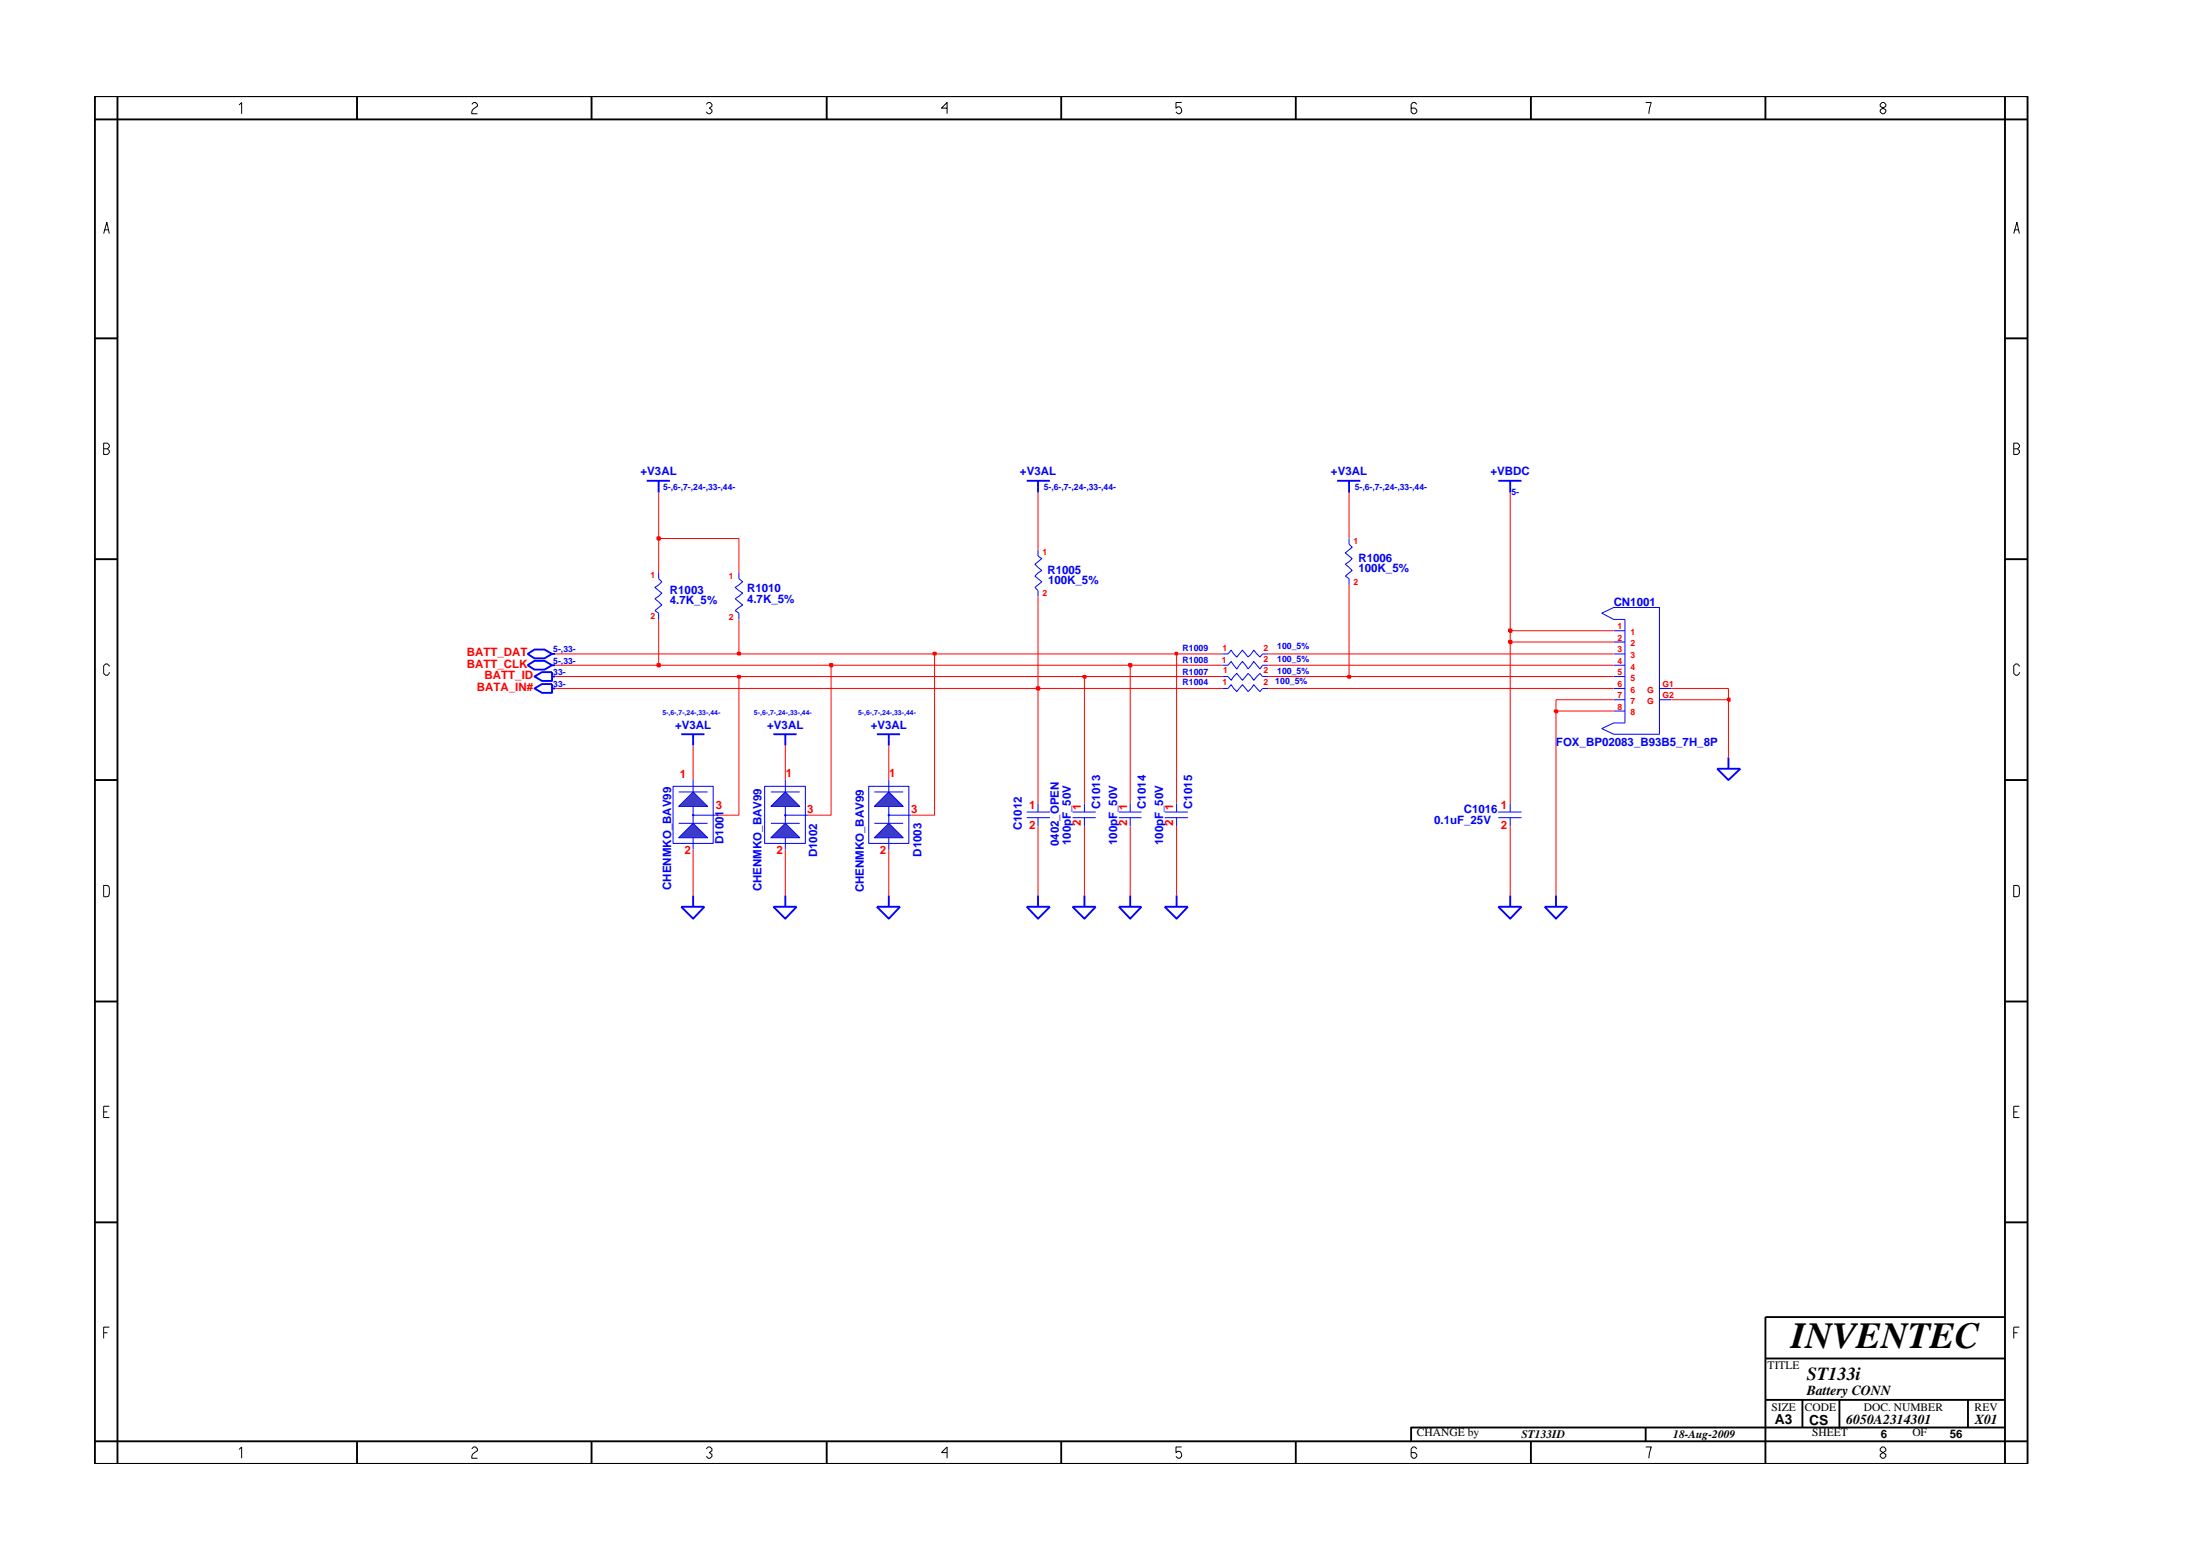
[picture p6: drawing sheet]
<svg xmlns="http://www.w3.org/2000/svg" width="297mm" height="210mm" viewBox="0 0 297 210" stroke-linecap="round" stroke-linejoin="round" font-family="sans-serif">
<g fill="none" stroke="#00f" stroke-width=".25">
<path d="M104.4 99.1h3.2M106 99.1v1.5M118.4 99.1h3.1M120 99.1v1.5M92 122.4h3.1l-1.5 1.6zM93.6 120.8v1.6M104.4 122.4h3.2l-1.6 1.6zM106 120.8v1.6M118.4 122.4h3.1l-1.5 1.6zM120 120.8v1.6M151.1 122.4h3l-1.5 1.6zM152.6 120.8v1.6"/>
<path d="M157.3 122.4h3.1l-1.5 1.6zM158.9 120.8v1.6M202.3 122.4h3.1l-1.5 1.6zM203.9 120.8v1.6"/>
</g>
<path d="M144.8 109.6h3.1M144.8 110.3h3.1M146.4 108.4v1.2M146.4 110.3v1.2M151.1 109.6h3M151.1 110.3h3M152.6 108.4v1.2M152.6 110.3v1.2M157.3 109.6h3.1M157.3 110.3h3.1M158.9 108.4v1.2M158.9 110.3v1.2" fill="none" stroke="#00f" stroke-width=".14"/>
<path d="M91.6 108.8l2-1.9 1.9 1.9z" fill="#3c3cc8"/>
<path d="M91.6 108.8l2-1.9 1.9 1.9zM91.6 106.9h3.9M93.6 105.3v1.6M93.6 108.8v1.2" fill="none" stroke="#00f" stroke-width=".14"/>
<path d="M93.6 111.1l1.9 2h-3.9z" fill="#3c3cc8"/>
<path d="M90.9 106.1h5.4v7.7h-5.4zM91.6 111.1h3.9M93.6 111.1l1.9 2h-3.9zM93.6 113.1v1.6M96.6 110h-3v1.1" fill="none" stroke="#00f" stroke-width=".14"/>
<circle cx="93.6" cy="110" r=".08" fill="#3c3cc8"/>
<circle cx="93.6" cy="110" r=".08" fill="none" stroke="#00f" stroke-width=".14"/>
<path d="M120 106.9l1.9 1.9h-3.8z" fill="#3c3cc8"/>
<path d="M118.1 106.9h3.8M120 106.9l1.9 1.9h-3.8zM120 105.3v1.6M120 108.8v1.2" fill="none" stroke="#00f" stroke-width=".14"/>
<path d="M120 111.1l1.9 2h-3.8z" fill="#3c3cc8"/>
<path d="M117.3 106.1h5.4v7.7h-5.4zM118.1 111.1h3.8M120 111.1l1.9 2h-3.8zM120 113.1v1.6M123 110h-3v1.1" fill="none" stroke="#00f" stroke-width=".14"/>
<circle cx="120" cy="110" r=".08" fill="#3c3cc8"/>
<g fill="none" stroke="#00f" stroke-width=".14">
<path d="M88.9 77.3v.8l.5 .4-1 .8 1 .7-1 .8 1 .8-1 .8 .5 .3v.9M99.8 77.3v.8l.5 .4-1 .8 1 .7-1 .8 1 .8-1 .8 .5 .3v.9M140.2 74.2v.8l.5 .4-1 .7 1 .9-1 .8 1 .7-1 .8 .5 .4v.8M182.1 72.7v.7l.5 .5-1 .7 1 .8-1 .7 1 .9-1 .8 .5 .3v.8M165 92.9h.8l.4-.5 .8 .9 .8-.9 .7 .9 .8-.9 .8 .9 .4-.4h.7M165 89.8h.8l.4-.5 .8 1 .8-1 .7 1 .8-1 .8 1 .4-.5h.7M165 88.3h.8l.4-.6 .8 1 .8-1 .7 1 .8-1 .8 1 .4-.4h.7M165 91.3h.8l.4 .5 .8-.9 .8 .9 .7-.9 .8 .9 .8-.9 .4 .4h.7M216.3 82.7l1.6-.7h6.2v17.1h-6.2l-1.6-.8 1.6-.7h1.5v-14h-1.5zM217.9 92.9h1.5M217.9 89.8h1.5M217.9 88.3h1.5"/>
<path d="M217.9 86.6h1.5M217.9 85.1h1.5M217.9 91.3h1.5M217.9 94.4h1.5M217.9 96h1.5M224.1 92.9h1.6M224.1 94.4h1.6M138.6 109.6h3.2M138.6 110.3h3.2M140.2 108.4v1.2M140.2 110.3v1.2M202.3 109.6h3.1"/>
<path d="M202.3 110.3h3.1M203.9 108.4v1.2M203.9 110.3v1.2"/>
<circle cx="120" cy="110" r=".08"/>
</g>
<g fill="none" stroke="#00f" stroke-width=".25">
<path d="M87.3 64.9h3.2M88.9 64.9v1.6M138.6 64.9h3.2M140.2 64.9v1.6M180.5 64.9h3.2M182.1 64.9v1.6M202.3 64.9h3.1M203.9 64.9v1.6M71.2 89.8l1-.6h1.3l1 .6-1 .6h-1.3zM71.2 88.3l1-.6h1.3l1 .6-1 .5h-1.3zM72.2 92.9l1-.6h1.3v1.2h-1.3zM72.2 91.3l1-.6h1.3v1.2h-1.3z"/>
<path d="M74.5 92.9h.5M74.5 89.8h.5M74.5 88.3h.5M74.5 91.3h.5M92 99.1h3.1M93.6 99.1v1.5M231.8 103.7h3.2l-1.6 1.6zM233.4 102.2v1.5M138.6 122.4h3.2l-1.6 1.6zM140.2 120.8v1.6M144.8 122.4h3.1l-1.5 1.6zM146.4 120.8v1.6"/>
<path d="M208.6 122.4h3l-1.5 1.6zM210.1 120.8v1.6"/>
</g>
<path d="M106 106.9l2 1.9h-3.9z" fill="#3c3cc8"/>
<path d="M104.1 106.9h3.9M106 106.9l2 1.9h-3.9zM106 105.3v1.6M106 108.8v1.2" fill="none" stroke="#00f" stroke-width=".14"/>
<path d="M106 111.1l2 2h-3.9z" fill="#3c3cc8"/>
<path d="M103.2 106.1h5.5v7.7h-5.5zM104.1 111.1h3.9M106 111.1l2 2h-3.9zM106 113.1v1.6M109.1 110h-3.1v1.1" fill="none" stroke="#00f" stroke-width=".14"/>
<circle cx="106" cy="110" r=".08" fill="#3c3cc8"/>
<circle cx="106" cy="110" r=".08" fill="none" stroke="#00f" stroke-width=".14"/>
<g fill="none" stroke="#f00" stroke-width=".14">
<path d="M99.8 91.3v18.7h-3.2M112.2 89.8v20.2h-3.1M126.2 88.3v21.7h-3.2M140.2 92.9v15.5M146.4 91.3v17.1M152.6 89.8v18.6M158.9 88.3v20.1M203.9 86.6v21.8M210.1 96v24.8M233.4 94.4v7.8M93.6 100.6v4.7M93.6 114.7v6.1"/>
<path d="M106 100.6v4.7M106 114.7v6.1M120 100.6v4.7M120 114.7v6.1M140.2 111.5v9.3M146.4 111.5v9.3M152.6 111.5v9.3M158.9 111.5v9.3M203.9 111.5v9.3"/>
</g>
<path d="M209.9 95.9h.4v.2h-.4z" fill-rule="evenodd" fill="#8e2323"/>
<path d="M209.9 95.9h.4v.2h-.4z" fill="none" stroke="#f00" stroke-width=".25"/>
<path d="M217.9 94.4h-7.8v1.6h7.8M225.7 94.4h7.7" fill="none" stroke="#f00" stroke-width=".14"/>
<path d="M233.3 94.3h.2v.3h-.2z" fill-rule="evenodd" fill="#8e2323"/>
<path d="M233.3 94.3h.2v.3h-.2z" fill="none" stroke="#f00" stroke-width=".25"/>
<path d="M75 92.9h65.2M233.4 92.9v1.5" fill="none" stroke="#f00" stroke-width=".14"/>
<path d="M140 92.7h.3v.4h-.3z" fill-rule="evenodd" fill="#8e2323"/>
<path d="M140 92.7h.3v.4h-.3z" fill="none" stroke="#f00" stroke-width=".25"/>
<path d="M75 91.3h24.8M140.2 80.5v12.4h24.8M171.2 92.9h46.7M225.7 92.9h7.7" fill="none" stroke="#f00" stroke-width=".14"/>
<path d="M99.6 91.2h.3v.3h-.3z" fill-rule="evenodd" fill="#8e2323"/>
<path d="M99.6 91.2h.3v.3h-.3z" fill="none" stroke="#f00" stroke-width=".25"/>
<path d="M99.8 91.3h46.6" fill="none" stroke="#f00" stroke-width=".14"/>
<path d="M146.2 91.2h.4v.3h-.4z" fill-rule="evenodd" fill="#8e2323"/>
<path d="M146.2 91.2h.4v.3h-.4z" fill="none" stroke="#f00" stroke-width=".25"/>
<path d="M146.4 91.3h18.6M171.2 91.3h10.9" fill="none" stroke="#f00" stroke-width=".14"/>
<path d="M182 91.2h.3v.3h-.3z" fill-rule="evenodd" fill="#8e2323"/>
<path d="M182 91.2h.3v.3h-.3z" fill="none" stroke="#f00" stroke-width=".25"/>
<path d="M182.1 78.9v12.4h35.8M75 89.8h13.9" fill="none" stroke="#f00" stroke-width=".14"/>
<path d="M88.8 89.6h.3v.3h-.3z" fill-rule="evenodd" fill="#8e2323"/>
<path d="M88.8 89.6h.3v.3h-.3z" fill="none" stroke="#f00" stroke-width=".25"/>
<path d="M88.9 83.6v6.2h23.3" fill="none" stroke="#f00" stroke-width=".14"/>
<path d="M112 89.6h.4v.3h-.4z" fill-rule="evenodd" fill="#8e2323"/>
<path d="M112 89.6h.4v.3h-.4z" fill="none" stroke="#f00" stroke-width=".25"/>
<path d="M112.2 89.8h40.4" fill="none" stroke="#f00" stroke-width=".14"/>
<path d="M152.4 89.6h.4v.3h-.4z" fill-rule="evenodd" fill="#8e2323"/>
<path d="M152.4 89.6h.4v.3h-.4z" fill="none" stroke="#f00" stroke-width=".25"/>
<path d="M75 88.3h24.8M152.6 89.8h12.4M171.2 89.8h46.7" fill="none" stroke="#f00" stroke-width=".14"/>
<path d="M99.6 88.1h.3v.2h-.3z" fill-rule="evenodd" fill="#8e2323"/>
<path d="M99.6 88.1h.3v.2h-.3z" fill="none" stroke="#f00" stroke-width=".25"/>
<path d="M99.8 83.6v4.7h26.4" fill="none" stroke="#f00" stroke-width=".14"/>
<path d="M126 88.1h.4v.2h-.4z" fill-rule="evenodd" fill="#8e2323"/>
<path d="M126 88.1h.4v.2h-.4z" fill="none" stroke="#f00" stroke-width=".25"/>
<path d="M126.2 88.3h32.7" fill="none" stroke="#f00" stroke-width=".14"/>
<path d="M158.7 88.1h.2v.2h-.2z" fill-rule="evenodd" fill="#8e2323"/>
<path d="M158.7 88.1h.2v.2h-.2z" fill="none" stroke="#f00" stroke-width=".25"/>
<path d="M158.9 88.3h6.1M171.2 88.3h46.7" fill="none" stroke="#f00" stroke-width=".14"/>
<path d="M203.7 86.5h.4v.3h-.4z" fill-rule="evenodd" fill="#8e2323"/>
<path d="M203.7 86.5h.4v.3h-.4z" fill="none" stroke="#f00" stroke-width=".25"/>
<path d="M203.9 85.1v1.5h14" fill="none" stroke="#f00" stroke-width=".14"/>
<path d="M203.7 84.9h.4v.4h-.4z" fill-rule="evenodd" fill="#8e2323"/>
<path d="M203.7 84.9h.4v.4h-.4z" fill="none" stroke="#f00" stroke-width=".25"/>
<path d="M88.9 72.7v4.6M99.8 72.7v4.6M140.2 66.5v7.7M203.9 66.5v18.6h14" fill="none" stroke="#f00" stroke-width=".14"/>
<path d="M88.8 72.5h.3v.3h-.3z" fill-rule="evenodd" fill="#8e2323"/>
<path d="M88.8 72.5h.3v.3h-.3z" fill="none" stroke="#f00" stroke-width=".25"/>
<path d="M88.9 66.5v6.2h10.9M182.1 66.5v6.2" fill="none" stroke="#f00" stroke-width=".14"/>
<g fill="none" stroke="#000" stroke-width=".25">
<path d="M12.8 13h261v184.6h-261zM12.8 16.1h261M15.9 13v184.6M48.2 13v3.1M79.9 13v3.1M111.6 13v3.1M143.3 13v3.1M174.9 13v3.1M206.7 13v3.1M238.4 13v3.1M270.7 13v184.6M12.8 45.7h3.1"/>
<path d="M270.7 45.7h3.1M12.8 75.5h3.1M270.7 75.5h3.1M12.8 105.3h3.1M270.7 105.3h3.1M12.8 135.2h3.1M270.7 135.2h3.1M12.8 165h3.1M270.7 165h3.1M270.7 177.7h-32.3v19.9M12.8 194.5h261M48.2 194.5v3.1"/>
<path d="M79.9 194.5v3.1M111.6 194.5v3.1M143.3 194.5v3.1M174.9 194.5v3.1M206.7 194.5v3.1M222.2 192.6v1.9M238.4 183.3h32.3M238.4 188.9h32.3M243.4 188.9v3.7M248.4 188.9v3.7M265.7 188.9v3.7M270.7 192.6h-80.2v1.9"/>
</g>
<g fill="none" stroke="#000" stroke-width=".14">
<path d="M32.3 14.2l.3-.4v1.6M63.7 14.1l.3-.3h.2l.3 .3v.2l-.5 .4-.3 .4v.3h.8M95.4 14.1l.2-.3h.3l.2 .3v.2l-.3 .3 .3 .2v.3l-.2 .3h-.3l-.2-.3M127.9 14.6h-.8l.8-.8v1.6M159.5 13.8h-.7v.8l.2-.2a.5 .5 0 0 1 .5 .7l-.2 .3h-.3l-.2-.3M191.3 14.1l-.3-.3h-.2l-.3 .3v1l.3 .3h.2l.3-.3v-.3l-.3-.2h-.5M222.2 13.8h.8l-.4 1.6M254.1 13.8l-.2 .3v.2l.7 .5v.3l-.2 .3h-.3l-.2-.3v-.3l.7-.5v-.2l-.2-.3zM14 31.5l.4-1.5 .4 1.5M14.1 31h.6M271.9 31.5l.4-1.5 .4 1.5M272 31h.6"/>
<path d="M14 59.8h.5l.3 .3v.2l-.3 .3 .3 .2v.3l-.3 .2h-.5zM271.9 59.8h.5l.3 .3v.2l-.3 .3 .3 .2v.3l-.3 .2h-.5zM14 60.6h.5M271.9 60.6h.5M14.8 89.9l-.3-.3h-.2l-.3 .3v1l.3 .2h.2l.3-.2v-.2M272.7 89.9l-.3-.3h-.3l-.2 .3v1l.2 .2h.3l.3-.2v-.2M14 119.5l.7 .1 .1 .2-.1 1.1-.7 .1zM271.9 119.5l.7 .1 .1 .2-.1 1.1-.7 .1zM14 150.1h.5M14.8 149.3h-.8v1.5h.8M271.9 150.1h.5M272.7 149.3h-.8v1.5h.8"/>
<path d="M14 179.9h.5M14.8 179.1h-.8v1.5M271.9 179.9h.5M272.7 179.1h-.8v1.5M32.3 195.6l.3-.3v1.5M63.7 195.5l.3-.2h.2l.3 .2v.3l-.5 .3-.3 .4v.3h.8M95.4 195.5l.2-.2h.3l.2 .2v.3l-.3 .2 .3 .3v.2l-.2 .3h-.3l-.2-.3M127.9 196h-.8l.8-.7v1.5M159.5 195.3h-.7v.7l.2-.1a.5 .5 0 0 1 .5 .6l-.2 .3h-.3l-.2-.3M191.3 195.5l-.3-.2h-.2l-.3 .2v1l.3 .3h.2l.3-.3v-.2l-.3-.3h-.5M222.2 195.3h.8l-.4 1.5M254.1 195.3l-.2 .2v.3l.7 .5v.2l-.2 .3h-.3l-.2-.3v-.2l.7-.5v-.3l-.2-.2z"/>
</g>
<text font-size="5" x="241.8" y="181.9">INVENTEC</text>
<text font-size="2.5" x="244" y="186.3">ST133i</text>
<g font-size="1.9">
<text x="244" y="188.2">Battery CONN</text>
<text x="239.6" y="192.2">A3</text>
<text x="244.3" y="192.3">CS</text>
<text x="249.3" y="192.2">6050A2314301</text>
<text x="266.6" y="192.2">X01</text>
</g>
<g font-size="1.6" fill="#00f">
<text x="86.5" y="64.1">+V3AL</text>
<text x="137.7" y="64.1">+V3AL</text>
<text x="179.7" y="64.1">+V3AL</text>
<text x="201.3" y="64.1">+VBDC</text>
<text x="141.4" y="77.4">R1005</text>
<text x="183.4" y="77.2">100K_5%</text>
<text x="183.4" y="75.8">R1006</text>
<text x="90.5" y="81.6">4.7K_5%</text>
<text x="90.5" y="80.2">R1003</text>
<text x="100.9" y="80">R1010</text>
<text x="100.9" y="81.4">4.7K_5%</text>
<text x="141.5" y="78.8">100K_5%</text>
<text x="217.9" y="81.8">CN1001</text>
<text x="91.1" y="98.3">+V3AL</text>
<text x="103.6" y="98.3">+V3AL</text>
<text x="117.6" y="98.3">+V3AL</text>
<text x="210.1" y="100.6">FOX_BP02083_B93B5_7H_8P</text>
<text x="97.7" y="113.9" transform="rotate(-90 97.7 113.9)">D1001</text>
<text x="138" y="112" transform="rotate(-90 138 112)">C1012</text>
<text x="148.5" y="109.2" transform="rotate(-90 148.5 109.2)">C1013</text>
<text x="154.7" y="109.2" transform="rotate(-90 154.7 109.2)">C1014</text>
<text x="161" y="109.2" transform="rotate(-90 161 109.2)">C1015</text>
<text x="193.6" y="111.1">0.1uF_25V</text>
<text x="197.6" y="109.7">C1016</text>
<text x="110.3" y="115.7" transform="rotate(-90 110.3 115.7)">D1002</text>
<text x="124.4" y="115.6" transform="rotate(-90 124.4 115.6)">D1003</text>
<text x="143" y="114.2" transform="rotate(-90 143 114.2)">0402_OPEN</text>
<text x="144.6" y="114.1" transform="rotate(-90 144.6 114.1)">100pF_50V</text>
<text x="150.9" y="114.1" transform="rotate(-90 150.9 114.1)">100pF_50V</text>
<text x="157" y="114.1" transform="rotate(-90 157 114.1)">100pF_50V</text>
<text x="90.6" y="120.1" transform="rotate(-90 90.6 120.1)">CHENMKO_BAV99</text>
<text x="102.8" y="120.3" transform="rotate(-90 102.8 120.3)">CHENMKO_BAV99</text>
<text x="116.6" y="120.4" transform="rotate(-90 116.6 120.4)">CHENMKO_BAV99</text>
</g>
<g font-size="1.6" fill="#f00">
<text x="63" y="88.6">BATT_DAT</text>
<text x="63" y="90.2">BATT_CLK</text>
<text x="64.4" y="93.2">BATA_IN#</text>
<text x="65.4" y="91.7">BATT_ID</text>
<text x="91.8" y="105">1</text>
<text x="106.1" y="104.8">1</text>
<text x="120.1" y="104.8">1</text>
<text x="96.6" y="109.1">3</text>
<text x="109" y="109.7">3</text>
<text x="123" y="109.7">3</text>
<text x="138.9" y="109.2">1</text>
<text x="138.9" y="111.9">2</text>
<text x="145.9" y="111.5" transform="rotate(-90 145.9 111.5)">2</text>
<text x="145.9" y="109.3" transform="rotate(-90 145.9 109.3)">1</text>
<text x="152.2" y="111.5" transform="rotate(-90 152.2 111.5)">2</text>
<text x="152.2" y="109.3" transform="rotate(-90 152.2 109.3)">1</text>
<text x="158.4" y="111.5" transform="rotate(-90 158.4 111.5)">2</text>
<text x="158.4" y="109.3" transform="rotate(-90 158.4 109.3)">1</text>
<text x="202.6" y="109.2">1</text>
<text x="202.6" y="111.9">2</text>
<text x="92.4" y="115.2">2</text>
<text x="104.8" y="115.3">2</text>
<text x="118.8" y="115.3">2</text>
</g>
<g font-size="1.6">
<text x="238.7" y="184.8">TITLE</text>
<text x="239.2" y="190.4">SIZE</text>
<text x="243.7" y="190.4">CODE</text>
<text x="251.6" y="190.4">DOC. NUMBER</text>
<text x="266.6" y="190.4">REV</text>
<text x="191.3" y="193.8">CHANGE by</text>
<text x="205.4" y="194.1">ST133ID</text>
<text x="225.9" y="194.1">18-Aug-2009</text>
<text x="244.7" y="193.8">SHEET</text>
<text x="253.9" y="194.1">6</text>
<text x="258.2" y="193.8">OF</text>
<text x="263.3" y="194.1">56</text>
</g>
<g font-size="1.2" fill="#00f">
<text x="89.5" y="66.2">5-,6-,7-,24-,33-,44-</text>
<text x="140.9" y="66.2">5-,6-,7-,24-,33-,44-</text>
<text x="182.9" y="66.2">5-,6-,7-,24-,33-,44-</text>
<text x="204.1" y="66.7">5-</text>
<text x="74.7" y="89.6">5-,33-</text>
<text x="74.7" y="88">5-,33-</text>
<text x="159.7" y="87.9">R1009</text>
<text x="159.7" y="89.5">R1008</text>
<text x="172.4" y="87.6">100_5%</text>
<text x="172.4" y="89.4">100_5%</text>
<text x="74.7" y="91.1">33-</text>
<text x="74.7" y="92.7">33-</text>
<text x="159.7" y="91">R1007</text>
<text x="159.7" y="92.5">R1004</text>
<text x="172.2" y="92.3">100_5%</text>
<text x="172.4" y="91">100_5%</text>
</g>
<g font-size="1.2" fill="#f00">
<text x="140.7" y="74.9">1</text>
<text x="182.7" y="73.4">1</text>
<text x="87.8" y="78">1</text>
<text x="87.8" y="83.6">2</text>
<text x="98.4" y="83.7">2</text>
<text x="98.4" y="78.2">1</text>
<text x="140.7" y="80.5">2</text>
<text x="182.7" y="78.9">2</text>
<text x="165" y="89.5">1</text>
<text x="165" y="87.8">1</text>
<text x="170.6" y="87.8">2</text>
<text x="170.6" y="89.4">2</text>
<text x="218.4" y="84.9">1</text>
<text x="218.4" y="86.5">2</text>
<text x="218.4" y="88">3</text>
<text x="218.4" y="89.6">4</text>
<text x="220.2" y="85.7">1</text>
<text x="220.2" y="87.2">2</text>
<text x="220.2" y="88.8">3</text>
<text x="165" y="92.5">1</text>
<text x="165.1" y="90.9">1</text>
<text x="170.6" y="90.9">2</text>
<text x="170.6" y="92.5">2</text>
<text x="218.4" y="91.1">5</text>
<text x="218.4" y="92.7">6</text>
<text x="218.4" y="94.3">7</text>
<text x="218.4" y="95.8">8</text>
<text x="220.2" y="90.4">4</text>
<text x="220.2" y="91.9">5</text>
<text x="220.2" y="93.5">6</text>
<text x="220.2" y="95">7</text>
<text x="222.4" y="93.5">G</text>
<text x="222.4" y="95">G</text>
<text x="224.5" y="94.3">G2</text>
<text x="224.5" y="92.7">G1</text>
<text x="220.2" y="96.5">8</text>
</g>
<g font-size=".9" fill="#00f">
<text x="89.4" y="96.6">5-,6-,7-,24-,33-,44-</text>
<text x="101.8" y="96.6">5-,6-,7-,24-,33-,44-</text>
<text x="115.9" y="96.6">5-,6-,7-,24-,33-,44-</text>
</g>
</svg>
